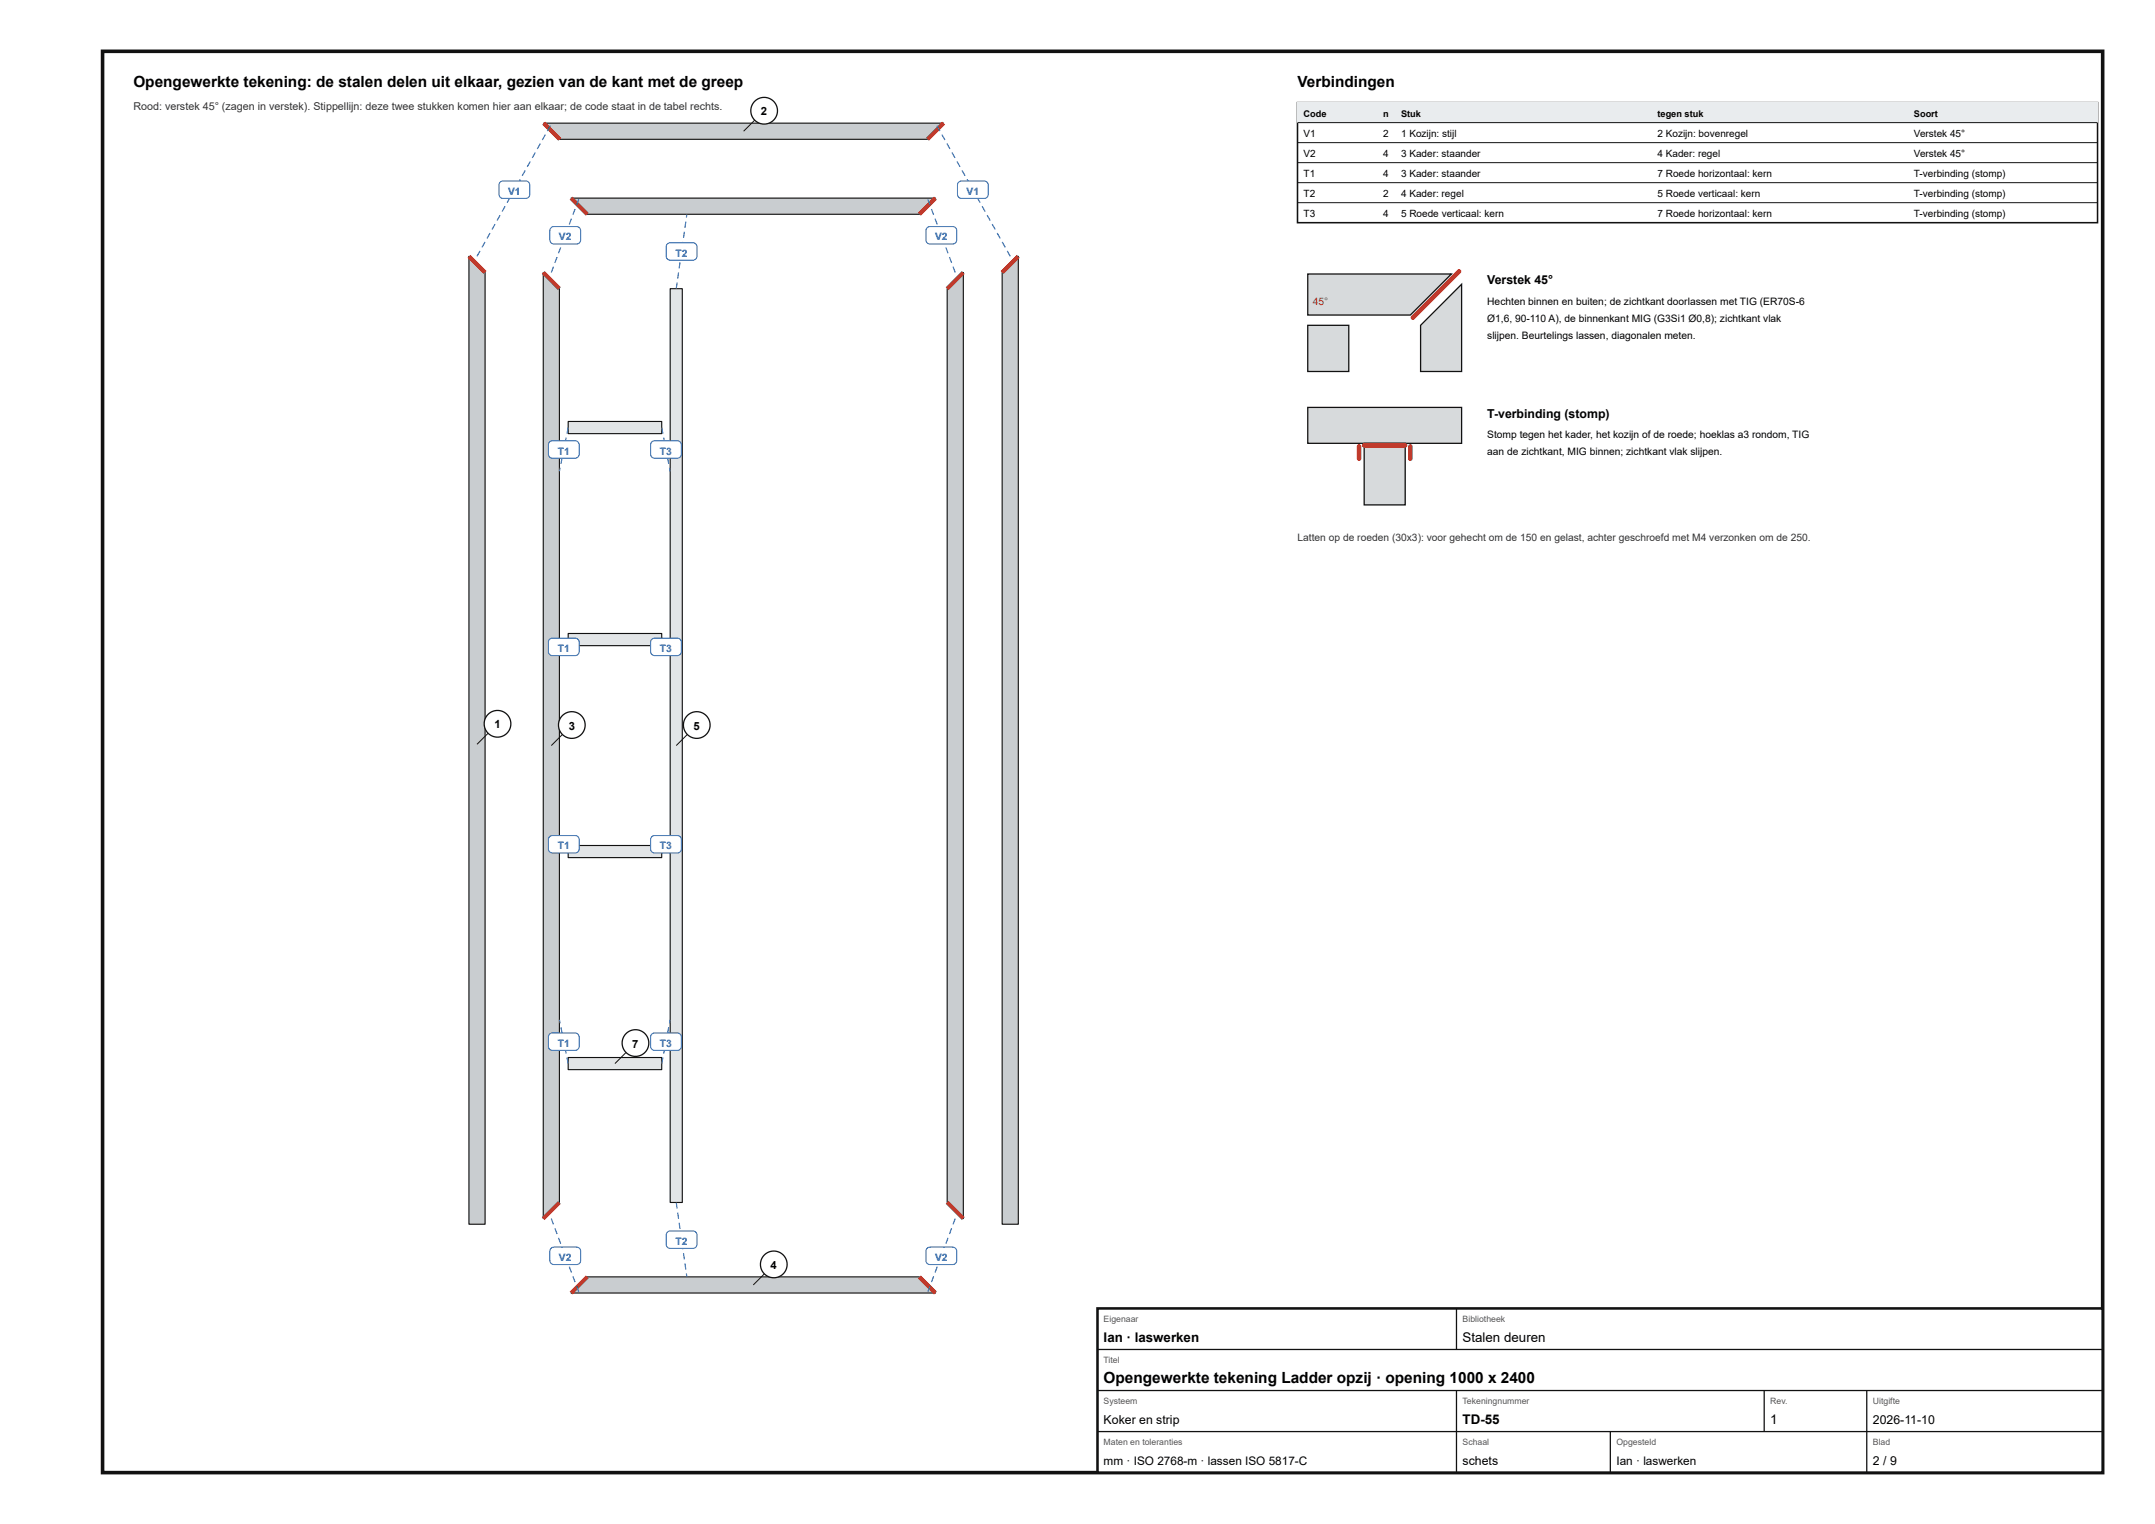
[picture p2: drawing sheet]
<svg xmlns="http://www.w3.org/2000/svg" width="420mm" height="297mm" viewBox="0 0 420 297" stroke-linecap="round" stroke-linejoin="round" font-family="sans-serif">
<path d="M20 10h390v277h-390z" fill="none" stroke="#111" stroke-width=".7" stroke-linecap="butt"/>
<path d="M91.4 50l3.2 3.1v185.5h-3.2z" fill="#c9cdd0"/>
<path d="M91.4 50l3.2 3.1v185.5h-3.2z" fill="none" stroke="#111" stroke-width=".22"/>
<path d="M91.4 50l3.2 3.1" fill="none" stroke="#c0392b" stroke-width=".8" stroke-linecap="butt"/>
<path d="M198.6 50v188.6h-3.2v-185.5z" fill="#c9cdd0"/>
<path d="M198.6 50v188.6h-3.2v-185.5z" fill="none" stroke="#111" stroke-width=".22"/>
<path d="M198.6 50l-3.2 3.1" fill="none" stroke="#c0392b" stroke-width=".8" stroke-linecap="butt"/>
<path d="M106 24h78l-3.2 3.2h-71.6z" fill="#c9cdd0"/>
<path d="M106 24h78l-3.2 3.2h-71.6z" fill="none" stroke="#111" stroke-width=".22"/>
<path d="M106 24l3.2 3.2M184 24l-3.2 3.2" fill="none" stroke="#c0392b" stroke-width=".8" stroke-linecap="butt"/>
<path d="M105.9 53.1l3.2 3.2v178l-3.2 3.2z" fill="#c9cdd0"/>
<path d="M105.9 53.1l3.2 3.2v178l-3.2 3.2z" fill="none" stroke="#111" stroke-width=".22"/>
<path d="M105.9 53.1l3.2 3.2M109.1 234.3l-3.2 3.2" fill="none" stroke="#c0392b" stroke-width=".8" stroke-linecap="butt"/>
<path d="M187.8 53.1v184.4l-3.1-3.2v-178z" fill="#c9cdd0"/>
<path d="M187.8 53.1v184.4l-3.1-3.2v-178z" fill="none" stroke="#111" stroke-width=".22"/>
<path d="M187.8 53.1l-3.1 3.2M184.7 234.3l3.1 3.2" fill="none" stroke="#c0392b" stroke-width=".8" stroke-linecap="butt"/>
<path d="M111.4 252l3.1-3.2h64.8l3.1 3.2z" fill="#c9cdd0"/>
<path d="M111.4 252l3.1-3.2h64.8l3.1 3.2z" fill="none" stroke="#111" stroke-width=".22"/>
<path d="M114.5 248.8l-3.1 3.2M179.3 248.8l3.1 3.2" fill="none" stroke="#c0392b" stroke-width=".8" stroke-linecap="butt"/>
<path d="M111.4 38.6h71l-3.1 3.2h-64.8z" fill="#c9cdd0"/>
<path d="M111.4 38.6h71l-3.1 3.2h-64.8z" fill="none" stroke="#111" stroke-width=".22"/>
<path d="M111.4 38.6l3.1 3.2M182.4 38.6l-3.1 3.2" fill="none" stroke="#c0392b" stroke-width=".8" stroke-linecap="butt"/>
<path d="M130.7 56.3h2.3v178h-2.3z" fill="#e2e5e7"/>
<path d="M130.7 56.3h2.3v178h-2.3z" fill="none" stroke="#111" stroke-width=".22"/>
<path d="M110.8 206.1h18.2v2.4h-18.2z" fill="#e2e5e7"/>
<path d="M110.8 206.1h18.2v2.4h-18.2z" fill="none" stroke="#111" stroke-width=".22"/>
<path d="M110.8 164.8h18.2v2.3h-18.2z" fill="#e2e5e7"/>
<path d="M110.8 164.8h18.2v2.3h-18.2z" fill="none" stroke="#111" stroke-width=".22"/>
<path d="M110.8 123.5h18.2v2.3h-18.2z" fill="#e2e5e7"/>
<path d="M110.8 123.5h18.2v2.3h-18.2z" fill="none" stroke="#111" stroke-width=".22"/>
<path d="M110.8 82.1h18.2v2.4h-18.2z" fill="#e2e5e7"/>
<path d="M110.8 82.1h18.2v2.4h-18.2z" fill="none" stroke="#111" stroke-width=".22"/>
<path d="M93.5 48.9l.2 .1-.6 1-.2-.1zM94.5 47.1l.2 .1-.6 1.1-.2-.1zM95.5 45.4l.2 .1-.6 1-.2-.1zM96.4 43.6l.2 .1-.6 1.1-.1-.1zM97.4 41.9l.2 .1-.6 1-.2-.1zM98.4 40.1l.2 .1-.6 1.1-.2-.1zM99.4 38.4l.2 .1-.6 1-.2-.1zM100.4 36.6l.2 .2-.6 1-.2-.1zM101.3 34.9l.2 .1-.6 1.1-.1-.2zM102.3 33.2l.2 .1-.6 1-.2-.1zM103.3 31.4l.2 .1-.6 1.1-.2-.1zM104.3 29.7l.2 .1-.6 1-.2-.1zM105.3 27.9l.1 .1-.5 1.1-.2-.1zM106.2 26.2l.2 .1-.6 1-.2-.1zM107.2 24.4l.2 .1-.6 1.1-.2-.1z" fill="#1f5fa8"/>
<path d="M97.5 35.5l.6-.2h4.4a.8 .8 0 0 1 .8 .8v1.8a.8 .8 0 0 1-.8 .8h-4.4a.8 .8 0 0 1-.8-.8v-2z" fill="#fff"/>
<path d="M97.5 35.5l.6-.2h4.4a.8 .8 0 0 1 .8 .8v1.8a.8 .8 0 0 1-.8 .8h-4.4a.8 .8 0 0 1-.8-.8v-2z" fill="none" stroke="#1f5fa8" stroke-width=".2"/>
<path d="M196.3 49l.2-.1 .6 1-.2 .1zM195.3 47.2l.2-.1 .6 1.1-.2 .1zM194.3 45.5l.2-.1 .6 1-.2 .1zM193.4 43.7l.2-.1 .5 1.1-.1 .1zM192.4 42l.2-.1 .6 1-.2 .1zM191.4 40.2l.2-.1 .6 1.1-.2 .1zM190.4 38.5l.2-.1 .6 1-.2 .1zM189.4 36.8l.2-.2 .6 1.1-.2 .1zM188.5 35l.2-.1 .5 1-.1 .2zM187.5 33.3l.2-.1 .6 1-.2 .1zM186.5 31.5l.2-.1 .6 1.1-.2 .1zM185.5 29.8l.2-.1 .6 1-.2 .1zM184.5 28l.2-.1 .6 1.1-.2 .1zM183.6 26.3l.2-.1 .5 1-.1 .1zM182.6 24.5l.2-.1 .6 1.1-.2 .1z" fill="#1f5fa8"/>
<path d="M186.9 35.5l.6-.2h4.4a.8 .8 0 0 1 .8 .8v1.8a.8 .8 0 0 1-.8 .8h-4.4a.8 .8 0 0 1-.8-.8v-2z" fill="#fff"/>
<path d="M186.9 35.5l.6-.2h4.4a.8 .8 0 0 1 .8 .8v1.8a.8 .8 0 0 1-.8 .8h-4.4a.8 .8 0 0 1-.8-.8v-2z" fill="none" stroke="#1f5fa8" stroke-width=".2"/>
<path d="M107.4 237.5h.2l.4 1.1-.2 .1zM108.1 239.4l.2-.1 .4 1.2h-.2zM108.8 241.3l.2-.1 .4 1.1-.2 .1zM109.5 243.2l.2-.1 .4 1.1-.2 .1zM110.2 245h.2l.4 1.1-.2 .1zM110.9 246.9l.2-.1 .4 1.1-.2 .1zM111.6 248.8l.2-.1 .4 1.1-.2 .1zM112.3 250.6h.2l.4 1.1-.2 .1z" fill="#1f5fa8"/>
<path d="M107.5 243.3l.5-.3h4.4a.8 .8 0 0 1 .8 .8v1.8a.8 .8 0 0 1-.8 .8h-4.4a.8 .8 0 0 1-.8-.8v-1.9z" fill="#fff"/>
<path d="M107.5 243.3l.5-.3h4.4a.8 .8 0 0 1 .8 .8v1.8a.8 .8 0 0 1-.8 .8h-4.4a.8 .8 0 0 1-.8-.8v-1.9z" fill="none" stroke="#1f5fa8" stroke-width=".2"/>
<path d="M107.8 51.9l.2 .1-.4 1.1h-.2zM108.5 50.1h.2l-.4 1.2-.2-.1zM109.2 48.2l.2 .1-.4 1.1-.2-.1zM109.9 46.3l.2 .1-.4 1.1-.2-.1zM110.6 44.4l.2 .1-.4 1.1h-.2zM111.3 42.6l.2 .1-.4 1.1-.2-.1zM112 40.7l.2 .1-.4 1.1-.2-.1zM112.7 38.8l.2 .1-.4 1.1h-.2z" fill="#1f5fa8"/>
<path d="M107.5 44.4l.5-.2h4.4a.8 .8 0 0 1 .8 .8v1.8a.8 .8 0 0 1-.8 .8h-4.4a.8 .8 0 0 1-.8-.8v-2z" fill="#fff"/>
<path d="M107.5 44.4l.5-.2h4.4a.8 .8 0 0 1 .8 .8v1.8a.8 .8 0 0 1-.8 .8h-4.4a.8 .8 0 0 1-.8-.8v-2z" fill="none" stroke="#1f5fa8" stroke-width=".2"/>
<path d="M186.2 237.5h.2l-.5 1.2-.2-.1zM185.5 239.3l.2 .1-.5 1.1h-.2zM184.8 241.2l.2 .1-.5 1.1-.2-.1zM184.1 243.1l.2 .1-.5 1.1-.2-.1zM183.4 245h.2l-.5 1.2-.2-.1zM182.6 246.8l.3 .1-.5 1.1-.2-.1zM181.9 248.7l.3 .1-.5 1.1-.2-.1zM181.2 250.6h.3l-.5 1.2-.2-.1z" fill="#1f5fa8"/>
<path d="M180.8 243.3l.5-.3h4.4a.8 .8 0 0 1 .8 .8v1.8a.8 .8 0 0 1-.8 .8h-4.4a.8 .8 0 0 1-.8-.8l.1-1.9z" fill="#fff"/>
<path d="M180.8 243.3l.5-.3h4.4a.8 .8 0 0 1 .8 .8v1.8a.8 .8 0 0 1-.8 .8h-4.4a.8 .8 0 0 1-.8-.8l.1-1.9z" fill="none" stroke="#1f5fa8" stroke-width=".2"/>
<path d="M185.7 52l.2-.1 .5 1.2h-.2zM185 50.1h.2l.5 1.1-.2 .1zM184.3 48.3l.2-.1 .5 1.1-.2 .1zM183.6 46.4l.2-.1 .5 1.1-.2 .1zM182.9 44.5l.2-.1 .5 1.2h-.3zM182.2 42.7l.2-.1 .5 1.1-.3 .1zM181.5 40.8l.2-.1 .5 1.1-.3 .1zM180.8 38.9l.2-.1 .4 1.2h-.2z" fill="#1f5fa8"/>
<path d="M180.8 44.4l.5-.2h4.4a.8 .8 0 0 1 .8 .8v1.8a.8 .8 0 0 1-.8 .8h-4.4a.8 .8 0 0 1-.8-.8l.1-2z" fill="#fff"/>
<path d="M180.8 44.4l.5-.2h4.4a.8 .8 0 0 1 .8 .8v1.8a.8 .8 0 0 1-.8 .8h-4.4a.8 .8 0 0 1-.8-.8l.1-2z" fill="none" stroke="#1f5fa8" stroke-width=".2"/>
<path d="M131.8 234.4l.2-.1 .1 1.2-.2 .1zM132 236.3h.3l.1 1.2h-.2zM132.3 238.3h.2l.2 1.2h-.2zM132.6 240.3h.2l.2 1.2h-.2zM132.9 242.3h.2l.2 1.1-.2 .1zM133.2 244.3l.2-.1 .2 1.2-.3 .1zM133.4 246.2h.3l.1 1.2h-.2zM133.7 248.2h.2l.1 .6-.2 .1z" fill="#1f5fa8"/>
<path d="M130.1 240.1l.6-.2h4.4a.8 .8 0 0 1 .8 .8v1.8a.8 .8 0 0 1-.8 .8h-4.4a.8 .8 0 0 1-.8-.8v-2z" fill="#fff"/>
<path d="M130.1 240.1l.6-.2h4.4a.8 .8 0 0 1 .8 .8v1.8a.8 .8 0 0 1-.8 .8h-4.4a.8 .8 0 0 1-.8-.8v-2z" fill="none" stroke="#1f5fa8" stroke-width=".2"/>
<path d="M131.9 55.1h.2l-.1 1.2-.2-.1zM132.2 53.1h.2l-.1 1.2h-.3zM132.5 51.1h.2l-.2 1.2h-.2zM132.8 49.1h.2l-.2 1.2h-.2zM133.1 47.1l.2 .1-.2 1.2-.2-.1zM133.3 45.2h.3l-.2 1.2-.2-.1zM133.6 43.2h.2l-.1 1.2h-.3zM133.8 41.7l.2 .1-.1 .6h-.2z" fill="#1f5fa8"/>
<path d="M130.1 47.5l.6-.2h4.4a.8 .8 0 0 1 .8 .8v1.8a.8 .8 0 0 1-.8 .8h-4.4a.8 .8 0 0 1-.8-.8v-1.9z" fill="#fff"/>
<path d="M130.1 47.5l.6-.2h4.4a.8 .8 0 0 1 .8 .8v1.8a.8 .8 0 0 1-.8 .8h-4.4a.8 .8 0 0 1-.8-.8v-1.9z" fill="none" stroke="#1f5fa8" stroke-width=".2"/>
<path d="M110.4 206.1h.3l.2 1.2h-.2zM110.1 204.2l.2-.1 .2 1.2h-.2zM109.7 202.2h.2l.2 1.1-.2 .1zM109.3 200.2h.2l.2 1.2h-.2zM109 198.8l.2-.1 .1 .7-.2 .1z" fill="#1f5fa8"/>
<path d="M107.2 201.5l.5-.2h4.4a.8 .8 0 0 1 .8 .8v1.8a.8 .8 0 0 1-.8 .8h-4.4a.8 .8 0 0 1-.8-.8v-1.9z" fill="#fff"/>
<path d="M107.2 201.5l.5-.2h4.4a.8 .8 0 0 1 .8 .8v1.8a.8 .8 0 0 1-.8 .8h-4.4a.8 .8 0 0 1-.8-.8v-1.9z" fill="none" stroke="#1f5fa8" stroke-width=".2"/>
<path d="M129.1 206.1h.3l-.3 1.2h-.2zM129.5 204.1l.2 .1-.2 1.1h-.2zM129.9 202.2h.2l-.2 1.2-.2-.1zM130.3 200.2h.2l-.2 1.2h-.2zM130.6 198.7h.2l-.1 .7h-.3z" fill="#1f5fa8"/>
<path d="M127.1 201.5l.6-.2h4.4a.8 .8 0 0 1 .8 .8v1.8a.8 .8 0 0 1-.8 .8h-4.4a.8 .8 0 0 1-.8-.8v-1.9z" fill="#fff"/>
<path d="M127.1 201.5l.6-.2h4.4a.8 .8 0 0 1 .8 .8v1.8a.8 .8 0 0 1-.8 .8h-4.4a.8 .8 0 0 1-.8-.8v-1.9z" fill="none" stroke="#1f5fa8" stroke-width=".2"/>
<path d="M110.1 165l.2-.1 .6 1-.2 .1zM109 163.3l.2-.1 .7 1-.2 .1z" fill="#1f5fa8"/>
<path d="M107.2 163.1l.5-.3h4.4a.8 .8 0 0 1 .8 .8v1.8a.8 .8 0 0 1-.8 .8h-4.4a.8 .8 0 0 1-.8-.8v-1.9z" fill="#fff"/>
<path d="M107.2 163.1l.5-.3h4.4a.8 .8 0 0 1 .8 .8v1.8a.8 .8 0 0 1-.8 .8h-4.4a.8 .8 0 0 1-.8-.8v-1.9z" fill="none" stroke="#1f5fa8" stroke-width=".2"/>
<path d="M129.5 164.9l.2 .1-.6 1-.2-.1zM130.5 163.1l.2 .1-.6 1.1-.2-.1z" fill="#1f5fa8"/>
<path d="M127.1 163.1l.6-.3h4.4a.8 .8 0 0 1 .8 .8v1.8a.8 .8 0 0 1-.8 .8h-4.4a.8 .8 0 0 1-.8-.8v-1.9z" fill="#fff"/>
<path d="M127.1 163.1l.6-.3h4.4a.8 .8 0 0 1 .8 .8v1.8a.8 .8 0 0 1-.8 .8h-4.4a.8 .8 0 0 1-.8-.8v-1.9z" fill="none" stroke="#1f5fa8" stroke-width=".2"/>
<path d="M110.7 124.6l.2 .1-.6 1-.2-.1zM109.7 126.3l.2 .1-.7 1-.2-.1z" fill="#1f5fa8"/>
<path d="M107.2 124.6l.5-.2h4.4a.8 .8 0 0 1 .8 .8v1.8a.8 .8 0 0 1-.8 .8h-4.4a.8 .8 0 0 1-.8-.8v-2z" fill="#fff"/>
<path d="M107.2 124.6l.5-.2h4.4a.8 .8 0 0 1 .8 .8v1.8a.8 .8 0 0 1-.8 .8h-4.4a.8 .8 0 0 1-.8-.8v-2z" fill="none" stroke="#1f5fa8" stroke-width=".2"/>
<path d="M128.9 124.7l.2-.1 .6 1-.2 .1zM129.9 126.4l.2-.1 .6 1.1-.2 .1z" fill="#1f5fa8"/>
<path d="M127.1 124.6l.6-.2h4.4a.8 .8 0 0 1 .8 .8v1.8a.8 .8 0 0 1-.8 .8h-4.4a.8 .8 0 0 1-.8-.8v-2z" fill="#fff"/>
<path d="M127.1 124.6l.6-.2h4.4a.8 .8 0 0 1 .8 .8v1.8a.8 .8 0 0 1-.8 .8h-4.4a.8 .8 0 0 1-.8-.8v-2z" fill="none" stroke="#1f5fa8" stroke-width=".2"/>
<path d="M110.7 83.3l.2 .1-.2 1.1h-.3zM110.3 85.3h.2l-.2 1.2-.2-.1zM109.9 87.2l.2 .1-.2 1.2-.2-.1zM109.5 89.2h.2l-.2 1.2h-.2zM109.1 91.2h.2l-.1 .7-.2-.1z" fill="#1f5fa8"/>
<path d="M107.2 86.1l.5-.2h4.4a.8 .8 0 0 1 .8 .8v1.8a.8 .8 0 0 1-.8 .8h-4.4a.8 .8 0 0 1-.8-.8v-2z" fill="#fff"/>
<path d="M107.2 86.1l.5-.2h4.4a.8 .8 0 0 1 .8 .8v1.8a.8 .8 0 0 1-.8 .8h-4.4a.8 .8 0 0 1-.8-.8v-2z" fill="none" stroke="#1f5fa8" stroke-width=".2"/>
<path d="M128.9 83.4l.2-.1 .3 1.2h-.3zM129.3 85.3h.2l.2 1.2h-.2zM129.7 87.3l.2-.1 .2 1.2-.2 .1zM130.1 89.2h.2l.2 1.2h-.2zM130.4 91.2h.3l.1 .6-.2 .1z" fill="#1f5fa8"/>
<path d="M127.1 86.1l.6-.2h4.4a.8 .8 0 0 1 .8 .8v1.8a.8 .8 0 0 1-.8 .8h-4.4a.8 .8 0 0 1-.8-.8v-2z" fill="#fff"/>
<path d="M127.1 86.1l.6-.2h4.4a.8 .8 0 0 1 .8 .8v1.8a.8 .8 0 0 1-.8 .8h-4.4a.8 .8 0 0 1-.8-.8v-2z" fill="none" stroke="#1f5fa8" stroke-width=".2"/>
<path d="M95.2 142.9l-2.2 2.2" fill="none" stroke="#111" stroke-width=".19"/>
<circle cx="97" cy="141.1" r="2.6" fill="#fff"/>
<circle cx="97" cy="141.1" r="2.6" fill="none" stroke="#111" stroke-width=".25"/>
<path d="M147.2 23.4l-2.2 2.2" fill="none" stroke="#111" stroke-width=".19"/>
<circle cx="149" cy="21.6" r="2.6" fill="#fff"/>
<circle cx="149" cy="21.6" r="2.6" fill="none" stroke="#111" stroke-width=".25"/>
<path d="M109.7 143.1l-2.2 2.2" fill="none" stroke="#111" stroke-width=".19"/>
<circle cx="111.5" cy="141.3" r="2.6" fill="#fff"/>
<circle cx="111.5" cy="141.3" r="2.6" fill="none" stroke="#111" stroke-width=".25"/>
<path d="M149.1 248.2l-2.2 2.2" fill="none" stroke="#111" stroke-width=".19"/>
<circle cx="150.9" cy="246.4" r="2.6" fill="#fff"/>
<circle cx="150.9" cy="246.4" r="2.6" fill="none" stroke="#111" stroke-width=".25"/>
<path d="M134.1 143.1l-2.2 2.2" fill="none" stroke="#111" stroke-width=".19"/>
<circle cx="135.9" cy="141.3" r="2.6" fill="#fff"/>
<circle cx="135.9" cy="141.3" r="2.6" fill="none" stroke="#111" stroke-width=".25"/>
<path d="M122.1 205.1l-2.2 2.2" fill="none" stroke="#111" stroke-width=".19"/>
<circle cx="123.9" cy="203.3" r="2.6" fill="#fff"/>
<circle cx="123.9" cy="203.3" r="2.6" fill="none" stroke="#111" stroke-width=".25"/>
<path d="M253 20h156v23.4h-156z" fill="none" stroke="#111" stroke-width=".3"/>
<path d="M253 20h156v3.9h-156z" fill="#e9ecee"/>
<path d="M253 23.9h156M253 27.8h156M253 31.7h156M253 35.6h156M253 39.5h156" fill="none" stroke="#111" stroke-width=".19"/>
<path d="M255 53.4h28l-8 8h-20z" fill="#d7dadc"/>
<path d="M255 53.4h28l-8 8h-20z" fill="none" stroke="#111" stroke-width=".25"/>
<path d="M255 63.4h8v9h-8z" fill="#d7dadc"/>
<path d="M255 63.4h8v9h-8z" fill="none" stroke="#111" stroke-width=".25"/>
<path d="M285 55.4v17h-8v-9z" fill="#d7dadc"/>
<path d="M285 55.4v17h-8v-9z" fill="none" stroke="#111" stroke-width=".25"/>
<path d="M284.5 52.9l-9 9" fill="none" stroke="#c0392b" stroke-width=".9"/>
<path d="M255 79.4h30v7h-30z" fill="#d7dadc"/>
<path d="M255 79.4h30v7h-30z" fill="none" stroke="#111" stroke-width=".25"/>
<path d="M266 86.4h8v12h-8z" fill="#d7dadc"/>
<path d="M266 86.4h8v12h-8z" fill="none" stroke="#111" stroke-width=".25"/>
<path d="M265 87v2.4M266 86.8h8M275 87v2.4" fill="none" stroke="#c0392b" stroke-width=".9"/>
<path d="M214 255h196v32h-196z" fill="#fff"/>
<path d="M214 255h196v32h-196z" fill="none" stroke="#111" stroke-width=".5"/>
<path d="M284 255v8M214 263h196M214 271h196M214 279h196M284 271v16M314 279v8M344 271v8M364 271v16" fill="none" stroke="#111" stroke-width=".25"/>
<g font-size="3">
<text x="26" y="17">Opengewerkte tekening: de stalen delen uit elkaar, gezien van de kant met de greep</text>
<text x="253" y="17">Verbindingen</text>
<text x="215.2" y="269.6">Opengewerkte tekening Ladder opzij · opening 1000 x 2400</text>
</g>
<g font-size="2.6">
<text x="215.2" y="261.6">Ian · laswerken</text>
<text x="285.2" y="261.6">Stalen deuren</text>
<text x="285.2" y="277.6">TD-55</text>
<text x="345.2" y="277.6">1</text>
</g>
<g font-size="2.4">
<text x="290" y="55.4">Verstek 45°</text>
<text x="290" y="81.4">T-verbinding (stomp)</text>
<text x="215.2" y="277.6">Koker en strip</text>
<text x="365.2" y="277.6">2026-11-10</text>
<text x="285.2" y="285.6">schets</text>
<text x="365.2" y="285.6">2 / 9</text>
</g>
<g font-size="2.3">
<text x="215.2" y="285.6">mm · ISO 2768-m · lassen ISO 5817-C</text>
<text x="315.2" y="285.6">Ian · laswerken</text>
</g>
<g font-size="2.2">
<text x="148.4" y="22.5">2</text>
<text x="96.4" y="142">1</text>
<text x="110.9" y="142.2">3</text>
<text x="135.2" y="142.2">5</text>
<text x="123.3" y="204.2">7</text>
<text x="150.3" y="247.3">4</text>
</g>
<text font-size="2.1" fill="#333" x="26" y="21.5">Rood: verstek 45° (zagen in verstek). Stippellijn: deze twee stukken komen hier aan elkaar; de code staat in de tabel rechts.</text>
<g font-size="2" fill="#1f5fa8">
<text x="99.1" y="38">V1</text>
<text x="188.5" y="38">V1</text>
<text x="109" y="46.9">V2</text>
<text x="182.3" y="46.9">V2</text>
<text x="131.7" y="50">T2</text>
<text x="108.8" y="88.6">T1</text>
<text x="128.7" y="88.6">T3</text>
<text x="108.8" y="127.1">T1</text>
<text x="128.7" y="127.1">T3</text>
<text x="108.8" y="165.5">T1</text>
<text x="128.7" y="165.5">T3</text>
<text x="108.8" y="204">T1</text>
<text x="128.7" y="204">T3</text>
<text x="109" y="245.7">V2</text>
<text x="131.7" y="242.6">T2</text>
<text x="182.3" y="245.7">V2</text>
</g>
<text font-size="2" fill="#c0392b" x="256" y="59.4">45°</text>
<g font-size="2">
<text x="290" y="59.4">Hechten binnen en buiten; de zichtkant doorlassen met TIG (ER70S-6</text>
<text x="290" y="62.7">Ø1,6, 90-110 A), de binnenkant MIG (G3Si1 Ø0,8); zichtkant vlak</text>
<text x="290" y="66">slijpen. Beurtelings lassen, diagonalen meten.</text>
<text x="290" y="85.4">Stomp tegen het kader, het kozijn of de roede; hoeklas a3 rondom, TIG</text>
<text x="290" y="88.7">aan de zichtkant, MIG binnen; zichtkant vlak slijpen.</text>
</g>
<text font-size="2" fill="#333" x="253" y="105.4">Latten op de roeden (30x3): voor gehecht om de 150 en gelast, achter geschroefd met M4 verzonken om de 250.</text>
<g font-size="1.9">
<text x="254.2" y="26.6">V1</text>
<text x="269.7" y="26.6">2</text>
<text x="273.2" y="26.6">1 Kozijn: stijl</text>
<text x="323.2" y="26.6">2 Kozijn: bovenregel</text>
<text x="373.2" y="26.6">Verstek 45°</text>
<text x="254.2" y="30.5">V2</text>
<text x="254.2" y="34.4">T1</text>
<text x="269.7" y="30.5">4</text>
<text x="269.7" y="34.4">4</text>
<text x="273.2" y="30.5">3 Kader: staander</text>
<text x="273.2" y="34.4">3 Kader: staander</text>
<text x="323.2" y="30.5">4 Kader: regel</text>
<text x="323.2" y="34.4">7 Roede horizontaal: kern</text>
<text x="373.2" y="30.5">Verstek 45°</text>
<text x="373.2" y="34.4">T-verbinding (stomp)</text>
<text x="254.2" y="38.3">T2</text>
<text x="269.7" y="38.3">2</text>
<text x="273.2" y="38.3">4 Kader: regel</text>
<text x="323.2" y="38.3">5 Roede verticaal: kern</text>
<text x="373.2" y="38.3">T-verbinding (stomp)</text>
<text x="254.2" y="42.2">T3</text>
<text x="269.7" y="42.2">4</text>
<text x="273.2" y="42.2">5 Roede verticaal: kern</text>
<text x="323.2" y="42.2">7 Roede horizontaal: kern</text>
<text x="373.2" y="42.2">T-verbinding (stomp)</text>
</g>
<g font-size="1.8">
<text x="254.2" y="22.7">Code</text>
<text x="269.7" y="22.7">n</text>
<text x="273.2" y="22.7">Stuk</text>
<text x="323.2" y="22.7">tegen stuk</text>
<text x="373.2" y="22.7">Soort</text>
</g>
<g font-size="1.7" fill="#555">
<text x="215.2" y="257.6">Eigenaar</text>
<text x="285.2" y="257.6">Bibliotheek</text>
<text x="215.2" y="265.6">Titel</text>
<text x="215.2" y="273.6">Systeem</text>
<text x="285.2" y="273.6">Tekeningnummer</text>
<text x="345.2" y="273.6">Rev.</text>
<text x="365.2" y="273.6">Uitgifte</text>
<text x="215.2" y="281.6">Maten en toleranties</text>
<text x="285.2" y="281.6">Schaal</text>
<text x="315.2" y="281.6">Opgesteld</text>
<text x="365.2" y="281.6">Blad</text>
</g>
</svg>
